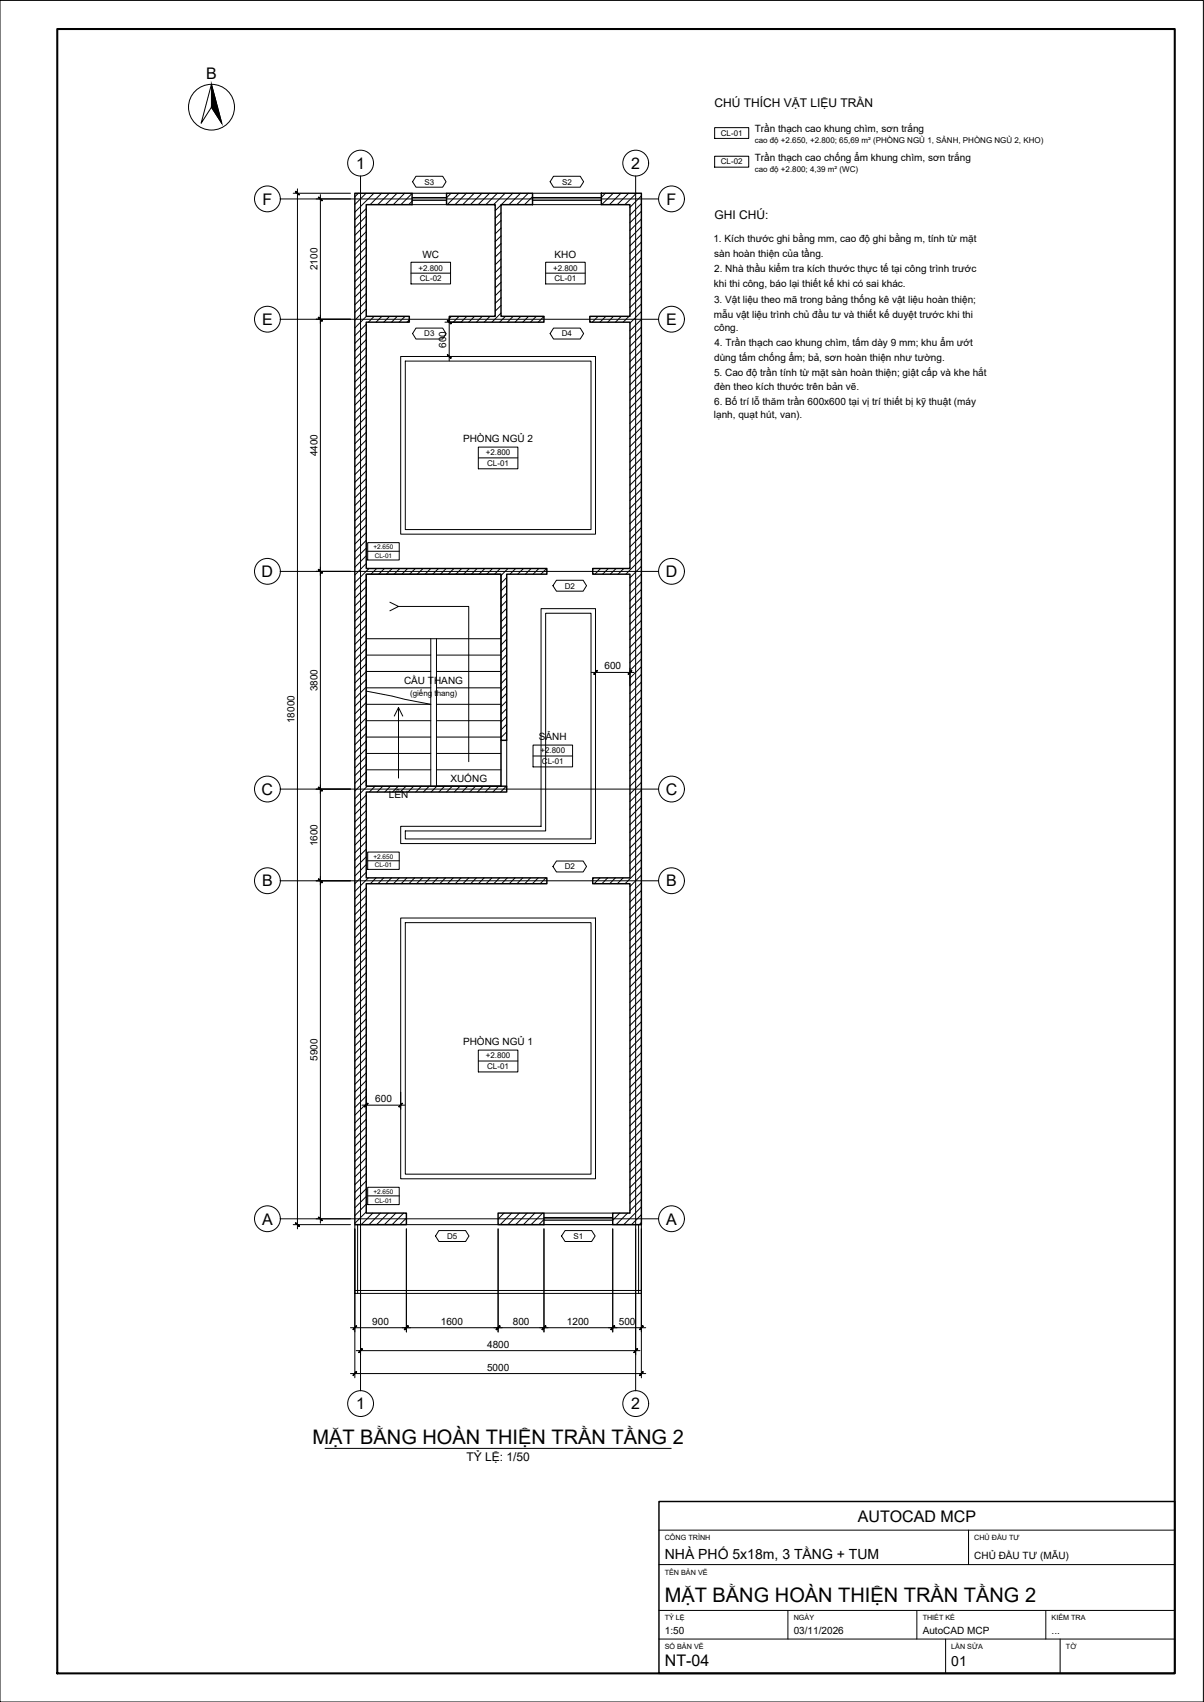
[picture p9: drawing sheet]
<svg xmlns="http://www.w3.org/2000/svg" width="420mm" height="594mm" viewBox="0 0 420 594" stroke-linecap="round" stroke-linejoin="round" font-family="sans-serif">
<!-- layer: A-WALL -->
<path d="M123.8 67.5h20v3.9h-16v39h15v2.1h-15v85.9h63v2h-14v58h-2v-58h-47v74h49v2.1h-49v29.9h63v2.1h-63v114.9h14v4.1h-18zM155.8 67.5h30v3.9h-11v39h15v2.1h-33v-2.1h16v-39h-17zM209.8 67.5h14v360h-10v-4.1h6v-114.9h-13v-2.1h13v-106h-13v-2h13v-85.9h-14v-2.1h14v-39h-10zM173.8 423.4h16v4.1h-16z" fill="none" stroke="#000" stroke-width=".51"/>
<!-- layer: A-WALL-PATT -->
<g fill="none" stroke="#000" stroke-width=".35">
<path d="M125.1 67.5l-1.3 1.2M127.8 67.5l-4 3.9M127.8 72.8l-4 4M127.8 75.5l-4 4M127.8 78.2l-4 3.9M130.5 67.5l-6.7 6.6M133.1 67.5l-3.9 3.9M135.8 67.5l-4 3.9M138.6 67.5l-4.1 3.9M141.2 67.5l-4 3.9M143.8 67.5l-3.9 3.9M143.8 70.2l-1.2 1.2"/>
<path d="M157.4 67.5l-1.6 1.5M160.1 67.5l-4 3.9M162.8 67.5l-4 3.9M165.5 67.5l-4 3.9M168.2 67.5l-4 3.9M170.9 67.5l-4 3.9M173.6 67.5l-4.1 3.9M174.8 71.6l-2 1.9M174.8 74.3l-2 2M174.8 77l-2 2M174.8 79.6l-2 2M176.3 67.5l-4 3.9"/>
<path d="M178.9 67.5l-3.9 3.9M181.7 67.5l-4.1 3.9M184.4 67.5l-4.1 3.9M185.8 68.6l-2.8 2.8M185.8 71.3l-.1 .1M211.3 67.5l-1.5 1.4M214 67.5l-4 3.9M216.7 67.5l-4 3.9M219.4 67.5l-4 3.9M222.1 67.5l-4 3.9M223.8 68.4l-4 4M223.8 71l-4 4.1"/>
<path d="M223.8 73.8l-4 3.9M223.8 76.5l-4 3.9M223.8 79.1l-4 4.1M127.8 80.9l-4 4M127.8 83.5l-4 4.1M127.8 86.2l-4 4M127.8 88.9l-4 4M127.8 91.6l-4 4M127.8 94.3l-4 4M127.8 97l-4 4M127.8 99.7l-4 4M174.8 82.4l-2 1.9"/>
<path d="M174.8 85l-2 2.1M174.8 87.7l-2 2M174.8 90.4l-2 2M174.8 93.1l-2 2M174.8 95.8l-2 2M174.8 98.5l-2 2M223.8 81.8l-4 4M223.8 84.5l-4 4M223.8 87.2l-4 4M223.8 89.9l-4 4M223.8 92.6l-4 4M223.8 95.3l-4 4"/>
<path d="M223.8 98l-4 4M127.8 102.4l-4 4M127.8 105.1l-4 4M127.8 107.8l-4 4M127.8 113.2l-4 4M127.8 115.9l-4 4M127.8 118.5l-4 4.1M127.8 110.4l-4 4.1M130.6 110.4l-2 2.1M133.3 110.4l-2.1 2.1M135.9 110.4l-2 2.1M138.6 110.4l-1.9 2.1"/>
<path d="M141.4 110.4l-2.1 2.1M142.8 111.6l-.8 .9M157.5 110.4l-.7 .7M160.2 110.4l-2 2.1M162.9 110.4l-2 2.1M165.6 110.4l-2 2.1M168.3 110.4l-2 2.1M171 110.4l-2 2.1M174.8 101.2l-2 2M174.8 103.9l-2 2M174.8 106.6l-2 2M174.8 109.3l-3.1 3.2"/>
<path d="M176.4 110.4l-2 2.1M179.1 110.4l-2 2.1M181.7 110.4l-2 2.1M184.4 110.4l-1.9 2.1M187.2 110.4l-2.1 2.1M189.8 110.5l-2 2M206 110.4l-.2 .2M208.7 110.4l-2 2.1M211.4 110.4l-2 2.1M214.1 110.4l-2 2.1M216.8 110.4l-2 2.1M219.5 110.4l-2 2.1"/>
<path d="M223.8 100.7l-4 4M223.8 103.4l-4 4M223.8 106.1l-4 4M223.8 108.8l-4 4M223.8 111.5l-4 4M223.8 114.2l-4 4M223.8 116.9l-4 4M223.8 119.6l-4 3.9M127.8 121.3l-4 4M127.8 124l-4 3.9M127.8 126.6l-4 4.1M127.8 129.3l-4 4.1"/>
<path d="M127.8 132.1l-4 3.9M127.8 134.7l-4 4M127.8 137.4l-4 4M223.8 122.2l-4 4.1M223.8 124.9l-4 4.1M223.8 127.6l-4 4M223.8 130.3l-4 4M223.8 133l-4 4M223.8 135.7l-4 4M223.8 138.4l-4 4M127.8 140.1l-4 4M127.8 142.8l-4 4"/>
<path d="M127.8 145.5l-4 4M127.8 148.2l-4 4M127.8 150.9l-4 4M127.8 153.6l-4 4M127.8 156.3l-4 4M127.8 159l-4 4M223.8 141.1l-4 4M223.8 143.8l-4 4M223.8 146.5l-4 4M223.8 149.2l-4 4M223.8 151.9l-4 4M223.8 154.6l-4 4"/>
<path d="M223.8 157.3l-4 4M223.8 159.9l-4 4.1M127.8 161.7l-4 4M127.8 164.4l-4 4M127.8 167.1l-4 3.9M127.8 169.8l-4 4M127.8 172.4l-4 4.1M127.8 175.1l-4 4M127.8 177.9l-4 3.9M223.8 162.7l-4 4M223.8 165.4l-4 3.9M223.8 168l-4 4.1"/>
<path d="M223.8 170.7l-4 4M223.8 173.5l-4 3.9M223.8 176.1l-4 4M223.8 178.8l-4 4M127.8 180.5l-4 4M127.8 183.2l-4 4M127.8 185.9l-4 4M127.8 188.6l-4 4M127.8 191.3l-4 4M127.8 194l-4 4M127.8 196.7l-4 4M128.8 198.4l-5 5"/>
<path d="M131.4 198.4l-1.9 2M134.2 198.4l-2 2M136.9 198.4l-2.1 2M139.5 198.4l-2 2M142.2 198.4l-1.9 2M144.9 198.4l-2 2M147.6 198.4l-2 2M150.3 198.4l-2 2M153 198.4l-2 2M155.7 198.4l-2 2M158.4 198.4l-2 2M161.1 198.4l-2 2"/>
<path d="M163.8 198.4l-2 2M166.5 198.4l-2 2M169.2 198.4l-2 2M171.9 198.4l-2 2M174.6 198.4l-2 2M177.3 198.4l-2.5 2.5M180 198.4l-2 2M182.7 198.4l-2 2M185.3 198.4l-2 2M188 198.4l-1.9 2M190.8 198.4l-2 2M206.9 198.4l-.1 .1"/>
<path d="M209.6 198.4l-2 2M212.3 198.4l-2 2M215 198.4l-2 2M217.7 198.4l-2 2M223.8 181.5l-4 4M223.8 184.2l-4 4M223.8 186.9l-4 4M223.8 189.6l-4 4M223.8 192.3l-4 4M223.8 195l-5.4 5.4M223.8 197.7l-4 4M127.8 202.1l-4 4"/>
<path d="M127.8 204.8l-4 4M127.8 207.5l-4 4M127.8 210.2l-4 4M127.8 212.9l-4 3.9M127.8 215.6l-4 4M127.8 218.2l-4 4.1M176.8 201.6l-2 2M176.8 204.3l-2 2M176.8 207l-2 2M176.8 209.6l-2 2.1M176.8 212.4l-2 1.9M176.8 215.1l-2 2"/>
<path d="M176.8 217.7l-2 2M223.8 200.4l-4 4M223.8 203.1l-4 4M223.8 205.8l-4 4M223.8 208.5l-4 3.9M223.8 211.2l-4 4M223.8 213.8l-4 4.1M223.8 216.5l-4 4M223.8 219.2l-4 4M127.8 221l-4 3.9M127.8 223.6l-4 4M127.8 226.3l-4 4"/>
<path d="M127.8 229l-4 4M127.8 231.7l-4 4M127.8 234.4l-4 4M127.8 237.1l-4 4M127.8 239.8l-4 4M176.8 220.4l-2 2M176.8 223.1l-2 2M176.8 225.8l-2 2M176.8 228.5l-2 2M176.8 231.2l-2 2M176.8 233.9l-2 2M176.8 236.6l-2 2"/>
<path d="M176.8 239.3l-2 2M223.8 221.9l-4 4M223.8 224.6l-4 4M223.8 227.3l-4 4M223.8 230l-4 4M223.8 232.7l-4 4M223.8 235.4l-4 4M223.8 238.1l-4 4M127.8 242.5l-4 4M127.8 245.2l-4 4M127.8 247.9l-4 4M127.8 250.6l-4 4"/>
<path d="M127.8 253.3l-4 4M127.8 256l-4 4M127.8 258.7l-4 4M176.8 242l-2 2M176.8 244.7l-2 2M176.8 247.4l-2 2M176.8 250.1l-2 2M176.8 252.8l-2 2M176.8 255.5l-2 1.9M176.8 258.2l-.3 .2M223.8 240.8l-4 4M223.8 243.5l-4 4"/>
<path d="M223.8 246.2l-4 4M223.8 248.9l-4 4M223.8 251.6l-4 4M223.8 254.3l-4 3.9M223.8 256.9l-4 4.1M223.8 259.6l-4 4.1M127.8 261.3l-4 4.1M127.8 264l-4 4.1M127.8 266.8l-4 3.9M127.8 269.4l-4 4M127.8 272.1l-4 4M127.8 277.5l-4 4"/>
<path d="M128.2 274.4l-4.4 4.4M130.9 274.4l-2 2.1M133.6 274.4l-2 2.1M136.3 274.4l-2 2.1M139 274.4l-2 2.1M141.7 274.4l-2 2.1M144.4 274.4l-2 2.1M147.1 274.4l-2 2.1M149.8 274.4l-2.1 2.1M152.4 274.4l-1.9 2.1M155.2 274.4l-2 2.1M157.9 274.4l-2.1 2.1"/>
<path d="M160.5 274.4l-2 2.1M163.2 274.4l-2 2.1M165.9 274.4l-2 2.1M168.6 274.4l-2 2.1M171.3 274.4l-2 2.1M174 274.4l-2 2.1M176.7 274.4l-2 2.1M223.8 262.4l-4 3.9M223.8 265l-4 4M223.8 267.7l-4 4M223.8 270.4l-4 4M223.8 273.1l-4 4"/>
<path d="M223.8 275.8l-4 4M223.8 278.5l-4 4M127.8 280.2l-4 4M127.8 282.9l-4 4M127.8 285.6l-4 4M127.8 288.3l-4 4M127.8 291l-4 4M127.8 293.7l-4 4M127.8 296.4l-4 4M127.8 299.1l-4 4M223.8 281.2l-4 4M223.8 283.9l-4 4"/>
<path d="M223.8 286.6l-4 4M223.8 289.3l-4 4M223.8 292l-4 4M223.8 294.7l-4 4M223.8 297.4l-4 4M127.8 301.8l-4 4M127.8 304.5l-4 4M127.8 309.9l-4 3.9M127.8 312.6l-4 3.9M127.8 315.2l-4 4M127.8 317.9l-4 4M128.5 306.4l-4.7 4.8"/>
<path d="M131.2 306.4l-2 2.1M133.9 306.4l-2 2.1M136.6 306.4l-2 2.1M139.3 306.4l-2 2.1M142 306.4l-2 2.1M144.7 306.4l-2 2.1M147.4 306.4l-2 2.1M150.1 306.4l-2 2.1M152.8 306.4l-2 2.1M155.5 306.4l-2 2.1M158.2 306.4l-2 2.1M160.9 306.4l-2 2.1"/>
<path d="M163.6 306.4l-2.1 2.1M166.2 306.4l-1.9 2.1M169 306.4l-2 2.1M171.7 306.4l-2.1 2.1M174.3 306.4l-2 2.1M177 306.4l-2 2.1M179.7 306.4l-2 2.1M182.4 306.4l-2 2.1M185.1 306.4l-2 2.1M187.8 306.4l-2 2.1M190.5 306.4l-2 2.1M209.4 306.4l-2.1 2.1"/>
<path d="M212 306.4l-1.9 2.1M214.8 306.4l-2 2.1M217.5 306.4l-2.1 2.1M223.8 300.1l-4 4M223.8 302.7l-5.7 5.8M223.8 305.4l-4 4M223.8 308.2l-4 3.9M223.8 310.8l-4 4M223.8 313.5l-4 4M223.8 316.2l-4 4M223.8 318.9l-4 4M127.8 320.6l-4 4"/>
<path d="M127.8 323.3l-4 4M127.8 326l-4 4M127.8 328.7l-4 4M127.8 331.4l-4 4M127.8 334.1l-4 4M127.8 336.8l-4 4M127.8 339.5l-4 4M223.8 321.6l-4 4M223.8 324.3l-4 4M223.8 327l-4 4M223.8 329.7l-4 4M223.8 332.4l-4 4"/>
<path d="M223.8 335.1l-4 4M223.8 337.8l-4 4M127.8 342.2l-4 4M127.8 344.9l-4 4M127.8 347.6l-4 4M127.8 350.3l-4 4M127.8 352.9l-4 4.1M127.8 355.7l-4 3.9M127.8 358.3l-4 4M223.8 340.5l-4 4M223.8 343.2l-4 3.9M223.8 345.9l-4 4"/>
<path d="M223.8 348.5l-4 4.1M223.8 351.3l-4 3.9M223.8 353.9l-4 4M223.8 356.6l-4 4.1M223.8 359.3l-4 4M127.8 361l-4 4.1M127.8 363.7l-4 4M127.8 366.4l-4 4M127.8 369.1l-4 4M127.8 371.8l-4 4M127.8 374.5l-4 4M127.8 377.2l-4 4"/>
<path d="M127.8 379.9l-4 4M223.8 362l-4 4M223.8 364.7l-4 4M223.8 367.4l-4 4M223.8 370.1l-4 4M223.8 372.8l-4 4M223.8 375.5l-4 4M223.8 378.2l-4 4M127.8 382.6l-4 4M127.8 385.3l-4 4M127.8 388l-4 4M127.8 390.7l-4 4"/>
<path d="M127.8 393.4l-4 4M127.8 396l-4 4.1M127.8 398.8l-4 4M223.8 380.9l-4 4M223.8 383.6l-4 4M223.8 386.3l-4 4M223.8 389l-4 4M223.8 391.6l-4 4.1M223.8 394.3l-4 4.1M223.8 397.1l-4 3.9M223.8 399.7l-4 4M127.8 401.5l-4 3.9"/>
<path d="M127.8 404.1l-4 4M127.8 406.8l-4 4M127.8 409.5l-4 4M127.8 412.2l-4 4M127.8 414.9l-4 4M127.8 417.6l-4 4M223.8 402.4l-4 4M223.8 405.1l-4 4M223.8 407.8l-4 4M223.8 410.5l-4 4M223.8 413.2l-4 4M223.8 415.9l-4 4"/>
<path d="M223.8 418.6l-4 4M127.8 420.3l-4 4M127.8 423l-4 4M130.1 423.4l-4 4.1M132.8 423.4l-4 4.1M135.5 423.4l-4.1 4.1M138.1 423.4l-3.9 4.1M140.8 423.4l-3.9 4.1M141.8 425.2l-2.3 2.3M175.9 423.4l-2.1 2.1M178.6 423.4l-4 4.1M181.3 423.4l-4.1 4.1"/>
<path d="M184 423.4l-4 4.1M186.6 423.4l-3.9 4.1M189.4 423.4l-4.1 4.1M189.8 425.7l-1.8 1.8M216.3 423.4l-2.5 2.5M219 423.4l-4 4.1M223.8 421.3l-6.1 6.2M223.8 424l-3.4 3.5M223.8 426.7l-.7 .8"/>
</g>
<!-- layer: A-ANNO-TEXT -->
<path d="M145.2 61.5h9.3l1.2 1.9-1.2 1.9h-9.3l-1.2-1.9zM193.2 61.5h9.3l1.2 1.9-1.2 1.9h-9.3l-1.2-1.9zM145.2 114.5h9.3l1.2 1.9-1.2 1.9h-9.3l-1.2-1.9zM193.2 114.5h9.3l1.2 1.9-1.2 1.9h-9.3l-1.2-1.9zM194.2 202.5h9.3l1.2 1.9-1.2 1.9h-9.3l-1.2-1.9zM194.2 300.5h9.3l1.2 1.9-1.2 1.9h-9.3l-1.2-1.9zM153.2 429.5h9.3l1.2 1.9-1.2 1.9h-9.3l-1.2-1.9zM197.2 429.5h9.3l1.2 1.9-1.2 1.9h-9.3l-1.2-1.9zM113.4 505.6h120.8" fill="none" stroke="#000" stroke-width=".35"/>
<!-- layer: A-GLAZ -->
<path d="M143.8 67.5h12M143.8 71.4h12M143.8 68.9h12M143.8 69.9h12M185.8 67.5h24M185.8 71.4h24M185.8 68.9h24M185.8 69.9h24M189.8 427.5h24M189.8 423.4h24M189.8 425.9h24M189.8 425h24" fill="none" stroke="#000" stroke-width=".35"/>
<!-- layer: A-OPEN -->
<path d="M174.8 258.4v16M176.8 258.4v16" fill="none" stroke="#000" stroke-width=".35"/>
<!-- layer: A-ANNO-DIMS -->
<g fill="none" stroke="#000" stroke-width=".35">
<path d="M102.3 67.5h20M103.8 65.9v363M110.3 69.4h12M111.8 67.9v359M110.3 111.4h12M155.3 112.5h6M156.8 110.9v15.1M155.3 124.4h6M110.3 199.4h12M206.3 234.7h15M207.8 233.2v6M219.8 233.2v6"/>
<path d="M110.3 275.4h12M110.3 307.4h12M126.3 385.8h15M127.8 381.2v6M139.8 381.2v6M102.3 427.5h20M110.3 425.4h12M123.8 428.9v52M125.8 428.9v44M141.8 428.9v36M173.8 428.9v36M189.8 428.9v36"/>
<path d="M213.8 428.9v36M221.8 428.9v44M223.8 428.9v52M122.3 463.4h103M122.3 479.4h103M124.3 471.4h99.1"/>
</g>
<!-- layer: 0 -->
<g fill="#000" stroke="#000" stroke-width=".35">
<path d="M103.1 66.9l1.3 1.2 .1-.1zM103.1 66.9l.2-.1 1.2 1.2z"/>
<path d="M111.1 68.9l1.3 1.2 .1-.1zM111.1 68.9l.2-.1 1.2 1.2z"/>
<path d="M111.3 110.8l-.2 .1 1.4 1.1zM111.1 110.9l1.4 1.1-.1 .1z"/>
<path d="M111.1 110.9l1.3 1.2 .1-.1zM111.3 110.8l1.2 1.2-1.4-1.1z"/>
<path d="M156.1 111.9l1.2 1.2 .1-.1zM156.3 111.8l1.1 1.2-1.3-1.1z"/>
<path d="M156.1 123.9l1.3 1.1-1.1-1.2zM156.1 123.9l1.3 1.1-.1 .1z"/>
<path d="M111.3 198.8l-.2 .1 1.4 1.1zM111.1 198.9l1.4 1.1-.1 .1z"/>
<path d="M111.1 198.9l1.3 1.2 .1-.1zM111.3 198.8l1.2 1.2-1.4-1.1z"/>
<path d="M208.4 234l-1.1 1.4 1.2-1.2zM208.4 234l-1.1 1.4-.1-.1z"/>
<path d="M219.2 235.3l.1 .1 1.1-1.4zM220.4 234l.1 .2-1.2 1.2z"/>
<path d="M111.3 274.8l-.2 .1 1.4 1.1zM111.1 274.9l1.4 1.1-.1 .1z"/>
<path d="M111.1 274.9l1.3 1.2 .1-.1zM111.1 274.9l.2-.1 1.2 1.2z"/>
<path d="M111.3 306.8l-.2 .1 1.4 1.1zM111.1 306.9l1.4 1.1-.1 .1z"/>
<path d="M111.1 306.9l1.3 1.2 .1-.1zM111.3 306.8l1.2 1.2-1.4-1.1z"/>
<path d="M128.4 385.1l-1.1 1.3 1.2-1.2zM128.4 385.1l-1.1 1.3-.1-.1z"/>
<path d="M139.1 386.3l.2 .1 1-1.3zM140.3 385.1l.2 .1-1.2 1.2z"/>
<path d="M103.3 426.8l-.2 .1 1.4 1.1zM103.1 426.9l1.4 1.1-.1 .1z"/>
<path d="M111.3 424.8l-.2 .1 1.4 1.1zM111.1 424.9l1.4 1.1-.1 .1z"/>
<path d="M124.3 462.8l-1 1.3 1.2-1.2zM124.3 462.8l-1 1.3-.2-.1z"/>
<path d="M124.3 478.8l-1 1.3 1.2-1.2zM124.3 478.8l-1 1.3-.2-.1z"/>
<path d="M126.4 470.8l-1.1 1.3 1.2-1.2zM126.4 470.8l-1.1 1.3-.2-.1z"/>
<path d="M141.1 464l.2 .1 1.1-1.3zM142.4 462.8l.1 .1-1.2 1.2z"/>
<path d="M142.4 462.8l-1.1 1.3 1.2-1.2zM142.4 462.8l-1.1 1.3-.2-.1z"/>
<path d="M173.1 464l.2 .1 1.1-1.3zM174.4 462.8l.1 .1-1.2 1.2z"/>
<path d="M174.4 462.8l-1.1 1.3 1.2-1.2zM174.4 462.8l-1.1 1.3-.2-.1z"/>
<path d="M189.1 464l.2 .1 1.1-1.3zM190.4 462.8l.1 .1-1.2 1.2z"/>
<path d="M190.4 462.8l-1.1 1.3 1.2-1.2zM190.4 462.8l-1.1 1.3-.2-.1z"/>
<path d="M213.1 464l.2 .1 1.1-1.3zM214.4 462.8l.1 .1-1.2 1.2z"/>
<path d="M214.4 462.8l-1.1 1.3 1.2-1.2zM214.4 462.8l-1.1 1.3-.2-.1z"/>
<path d="M221.1 472l.2 .1 1.1-1.3zM222.4 470.8l.1 .1-1.2 1.2z"/>
<path d="M224.4 462.8l-1.2 1.2 .1 .1zM224.4 462.8l.1 .1-1.2 1.2z"/>
<path d="M224.4 478.8l-1.2 1.2 .1 .1zM224.4 478.8l.1 .1-1.2 1.2z"/>
</g>
<!-- layer: S-GRID -->
<path d="M97.8 69.4h132M125.8 61.4v424.1M221.8 61.4v424.1M97.8 111.4h132M97.8 199.4h132M97.8 275.4h132M97.8 307.4h132M97.8 425.4h132" fill="none" stroke="#000" stroke-width=".35"/>
<!-- layer: S-GRID-IDEN -->
<g fill="none" stroke="#000" stroke-width=".35">
<circle cx="125.8" cy="56.9" r="4.5"/>
<circle cx="221.8" cy="56.9" r="4.5"/>
<circle cx="93.3" cy="69.4" r="4.5"/>
<circle cx="234.3" cy="69.4" r="4.5"/>
<circle cx="93.3" cy="111.4" r="4.5"/>
<circle cx="234.3" cy="111.4" r="4.5"/>
<circle cx="93.3" cy="199.4" r="4.5"/>
<circle cx="234.3" cy="199.4" r="4.5"/>
<circle cx="93.3" cy="275.4" r="4.5"/>
<circle cx="234.3" cy="275.4" r="4.5"/>
<circle cx="93.3" cy="307.4" r="4.5"/>
<circle cx="234.3" cy="307.4" r="4.5"/>
<circle cx="93.3" cy="425.4" r="4.5"/>
<circle cx="234.3" cy="425.4" r="4.5"/>
<circle cx="125.8" cy="489.9" r="4.5"/>
<circle cx="221.8" cy="489.9" r="4.5"/>
</g>
<!-- layer: A-FLOR-STRS -->
<g fill="none" stroke="#000" stroke-width=".35">
<path d="M127.8 200.4h47v74h-47zM136.1 210.2l3 1.5-3 1.5M139.1 211.7h24.5v54.2M127.8 222.9h47M127.8 234.4h22.5M127.8 228.7h22.5M150.3 222.9v51.5M152.3 222.9v51.5h22.5M152.3 234.4h22.5M152.3 228.7h22.5M127.8 241.2l22.5 4.6h-22.5M127.8 257.3h22.5"/>
<path d="M127.8 251.6h22.5M127.8 240.1h22.5M137.6 250l1.5-3 1.4 3M139.1 247v24.6M152.3 257.3h22.5M152.3 251.6h22.5M152.3 245.8h22.5M152.3 240.1h22.5M127.8 268.7h22.5M127.8 263h22.5M152.3 268.7h22.5M152.3 263h22.5"/>
</g>
<!-- layer: A-FLOR-LEVL -->
<path d="M123.8 427.5h100v24h-100zM124.8 427.5v24M222.8 427.5v24M123.8 450.4h100" fill="none" stroke="#000" stroke-width=".35"/>
<!-- layer: A-ANNO-SYMB -->
<g fill="none" stroke="#000" stroke-width=".35">
<path d="M73.8 29.4l3.6 13.6-3.6-5.6-3.6 5.6z"/>
<circle cx="73.8" cy="37.4" r="8"/>
</g>
<path d="M73.8 29.4l2.1 8h-2.1zM73.8 37.4l3.6 5.6-1.5-5.6z" fill="#000" stroke="#000" stroke-width=".35"/>
<!-- layer: A-CLNG -->
<path d="M139.8 124.4h68v62.1h-68zM188.8 212.4h19v82h-68v-6h49zM139.8 320.4h68v91.1h-68z" fill="none" stroke="#000" stroke-width=".35"/>
<!-- layer: E-LITE-STRP -->
<path d="M141.4 126h64.8v58.8h-64.8zM190.4 214.1h15.8v78.7h-64.8v-2.8h49zM141.4 322h64.8v87.8h-64.8z" fill="none" stroke="#000" stroke-width=".35"/>
<!-- layer: A-ANNO-NOTE -->
<g fill="none" stroke="#000" stroke-width=".35">
<path d="M249.4 44.5h11.9v3.8h-11.9zM249.4 54.5h11.9v3.8h-11.9zM143.4 91.5h13.8v7.6h-13.8zM143.4 95.3h13.8M190.4 91.5h13.8v7.6h-13.8zM190.4 95.3h13.8M166.9 156.1h13.8v7.5h-13.8zM166.9 159.8h13.8M128.3 189.4h11v6.1h-11zM128.3 192.4h11M186 260.1h13.8v7.6h-13.8zM186 263.9h13.8"/>
<path d="M128.3 297.4h11v6.1h-11zM128.3 300.5h11M166.9 366.5h13.8v7.7h-13.8zM166.9 370.3h13.8M128.3 414.4h11v6.1h-11zM128.3 417.4h11"/>
</g>
<!-- layer: A-ANNO-TTLB -->
<path d="M0 .1h419.9v594h-419.9zM230 534.1h180M338 534.1v12M230 546.1h180M230 572.1h180M230 562.1h180M275 562.1v10M320 562.1v10M330 572.1v12M365 562.1v10M370 572.1v12" fill="none" stroke="#000" stroke-width=".35"/>
<path d="M20 10.1h390v574h-390z" fill="none" stroke="#000" stroke-width=".72"/>
<path d="M230 524.1h180v60h-180z" fill="none" stroke="#000" stroke-width=".51"/>
<g font-size="7">
<text x="109" y="504">MẶT BẰNG HOÀN THIỆN TRẦN TẦNG 2</text>
<text x="232" y="559.1">MẶT BẰNG HOÀN THIỆN TRẦN TẦNG 2</text>
</g>
<g font-size="5.6">
<text x="71.9" y="27.4">B</text>
<text x="124.2" y="58.9">1</text>
<text x="220.3" y="58.9">2</text>
<text x="91.6" y="71.4">F</text>
<text x="232.6" y="71.4">F</text>
<text x="91.4" y="113.4">E</text>
<text x="232.5" y="113.4">E</text>
<text x="91.3" y="201.4">D</text>
<text x="232.3" y="201.4">D</text>
<text x="91.3" y="277.4">C</text>
<text x="232.3" y="277.4">C</text>
<text x="91.4" y="309.4">B</text>
<text x="232.5" y="309.4">B</text>
<text x="91.4" y="427.5">A</text>
<text x="232.5" y="427.5">A</text>
<text x="124.2" y="491.9">1</text>
<text x="220.3" y="491.9">2</text>
<text x="299.3" y="531.1">AUTOCAD MCP</text>
<text x="232" y="581.6">NT-04</text>
</g>
<g font-size="4.9">
<text x="232" y="544.1">NHÀ PHỐ 5x18m, 3 TẦNG + TUM</text>
<text x="332" y="581.6">01</text>
</g>
<g font-size="4.2">
<text x="249.3" y="37.4">CHÚ THÍCH VẬT LIỆU TRẦN</text>
<text x="249.3" y="76.4">GHI CHÚ:</text>
<text x="162.8" y="510.1">TỶ LỆ: 1/50</text>
</g>
<g font-size="3.5">
<text x="263.4" y="46.2">Trần thạch cao khung chìm, sơn trắng</text>
<text x="263.4" y="56.2">Trần thạch cao chống ẩm khung chìm, sơn trắng</text>
<text x="147.4" y="89.9">WC</text>
<text x="193.5" y="89.9">KHO</text>
<text x="249" y="84.6">1. Kích thước ghi bằng mm, cao độ ghi bằng m, tính từ mặt</text>
<text x="249.2" y="89.8">sàn hoàn thiện của tầng.</text>
<text x="110.7" y="94.3" transform="rotate(-90 110.7 94.3)">2100</text>
<text x="249.2" y="95.1">2. Nhà thầu kiểm tra kích thước thực tế tại công trình trước</text>
<text x="249.1" y="100.3">khi thi công, báo lại thiết kế khi có sai khác.</text>
<text x="249.2" y="105.6">3. Vật liệu theo mã trong bảng thống kê vật liệu hoàn thiện;</text>
<text x="249.1" y="110.9">mẫu vật liệu trình chủ đầu tư và thiết kế duyệt trước khi thi</text>
<text x="249.2" y="115.5">công.</text>
<text x="155.7" y="121.3" transform="rotate(-90 155.7 121.3)">600</text>
<text x="249.3" y="120.7">4. Trần thạch cao khung chìm, tấm dày 9 mm; khu ẩm ướt</text>
<text x="249.2" y="131.3">5. Cao độ trần tính từ mặt sàn hoàn thiện; giật cấp và khe hắt</text>
<text x="249.2" y="126">dùng tấm chống ẩm; bả, sơn hoàn thiện như tường.</text>
<text x="249.2" y="136.1">đèn theo kích thước trên bản vẽ.</text>
<text x="249.2" y="141.3">6. Bố trí lỗ thăm trần 600x600 tại vị trí thiết bị kỹ thuật (máy</text>
<text x="249.1" y="146">lạnh, quạt hút, van).</text>
<text x="161.6" y="154.4">PHÒNG NGỦ 2</text>
<text x="110.7" y="159.3" transform="rotate(-90 110.7 159.3)">4400</text>
<text x="210.9" y="233.7">600</text>
<text x="141" y="238.7">CẦU THANG</text>
<text x="110.7" y="241.3" transform="rotate(-90 110.7 241.3)">3800</text>
<text x="102.7" y="252.4" transform="rotate(-90 102.7 252.4)">18000</text>
<text x="188.1" y="258.5">SẢNH</text>
<text x="157.2" y="273">XUỐNG</text>
<text x="135.7" y="278.7">LÊN</text>
<text x="110.7" y="295.4" transform="rotate(-90 110.7 295.4)">1600</text>
<text x="161.6" y="364.9">PHÒNG NGỦ 1</text>
<text x="110.7" y="370.3" transform="rotate(-90 110.7 370.3)">5900</text>
<text x="130.9" y="384.7">600</text>
<text x="129.9" y="462.4">900</text>
<text x="153.8" y="462.4">1600</text>
<text x="178.9" y="462.4">800</text>
<text x="197.8" y="462.4">1200</text>
<text x="215.9" y="462.4">500</text>
<text x="170" y="470.4">4800</text>
<text x="170" y="478.4">5000</text>
<text x="340" y="544.1">CHỦ ĐẦU TƯ (MẪU)</text>
<text x="232" y="570.3">1:50</text>
<text x="277" y="570.3">03/11/2026</text>
<text x="322" y="570.3">AutoCAD MCP</text>
<text x="367" y="570.3">...</text>
</g>
<g font-size="2.8">
<text x="251.5" y="47.4">CL-01</text>
<text x="263.4" y="49.9">cao độ +2.650, +2.800; 65,69 m² (PHÒNG NGỦ 1, SẢNH, PHÒNG NGỦ 2, KHO)</text>
<text x="251.5" y="57.4">CL-02</text>
<text x="263.4" y="59.9">cao độ +2.800; 4,39 m² (WC)</text>
<text x="148.1" y="64.4">S3</text>
<text x="196.1" y="64.4">S2</text>
<text x="146" y="94.4">+2.800</text>
<text x="193" y="94.4">+2.800</text>
<text x="146.5" y="98.2">CL-02</text>
<text x="193.5" y="98.2">CL-01</text>
<text x="148" y="117.4">D3</text>
<text x="196" y="117.4">D4</text>
<text x="169.5" y="158.9">+2.800</text>
<text x="170" y="162.7">CL-01</text>
<text x="197.1" y="205.4">D2</text>
<text x="143.1" y="242.9">(giếng thang)</text>
<text x="188.6" y="263">+2.800</text>
<text x="189.1" y="266.8">CL-01</text>
<text x="197.1" y="303.4">D2</text>
<text x="169.5" y="369.5">+2.800</text>
<text x="170" y="373.2">CL-01</text>
<text x="156" y="432.4">D5</text>
<text x="200.1" y="432.4">S1</text>
</g>
<g font-size="2.5">
<text x="232" y="537.6">CÔNG TRÌNH</text>
<text x="340" y="537.6">CHỦ ĐẦU TƯ</text>
<text x="232" y="549.6">TÊN BẢN VẼ</text>
<text x="232" y="565.3">TỶ LỆ</text>
<text x="277" y="565.3">NGÀY</text>
<text x="322" y="565.3">THIẾT KẾ</text>
<text x="367" y="565.3">KIỂM TRA</text>
<text x="232" y="575.6">SỐ BẢN VẼ</text>
<text x="332" y="575.6">LẦN SỬA</text>
<text x="372" y="575.6">TỜ</text>
</g>
<g font-size="2.2">
<text x="130.3" y="191.7">+2.650</text>
<text x="130.8" y="194.7">CL-01</text>
<text x="130.3" y="299.7">+2.650</text>
<text x="130.8" y="302.7">CL-01</text>
<text x="130.3" y="416.7">+2.650</text>
<text x="130.8" y="419.7">CL-01</text>
</g>
</svg>
